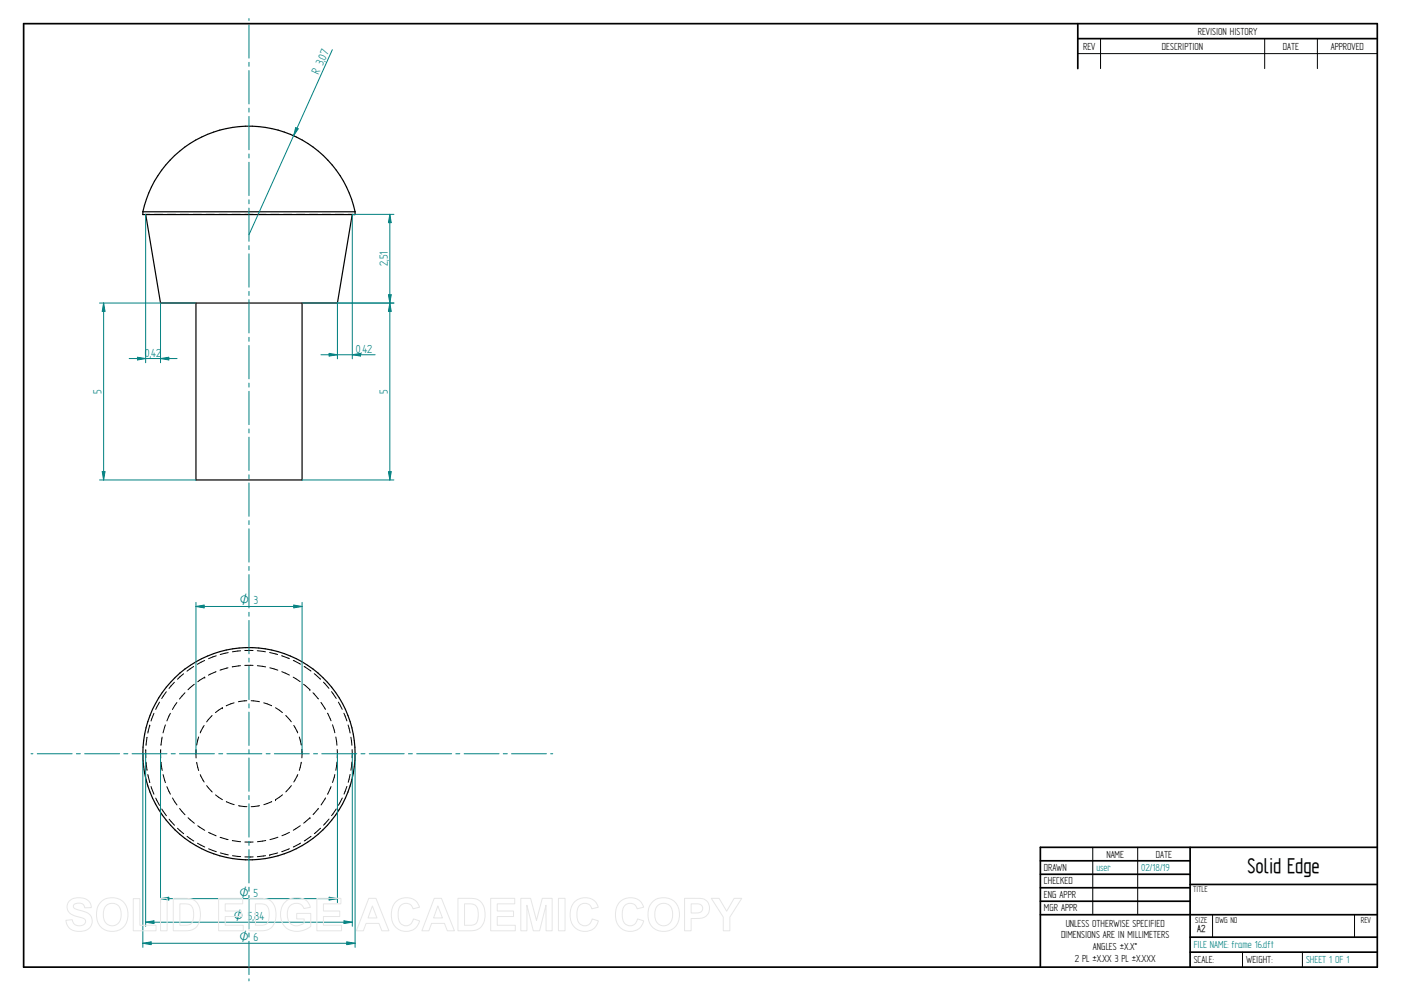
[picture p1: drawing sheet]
<svg xmlns="http://www.w3.org/2000/svg" width="594mm" height="420mm" viewBox="0 0 594 420" stroke-linecap="round" stroke-linejoin="round" font-family="sans-serif">
<g fill="none" stroke="#000" stroke-width=".72">
<path d="M10 10h574v400h-574zM457 10v19.1M457 16.4h127M504.6 359.2v50.8M584 359.2h-142.9v50.8M441.1 365h63.5M441.1 370.7h63.5M441.1 376.4h63.5M504.6 375h79.4M441.1 382.1h63.5M441.1 387.8h142.9M504.6 397.3h79.4"/>
<path d="M504.6 403.7h79.4"/>
</g>
<g fill="none" stroke="#000" stroke-width=".42">
<path d="M466.7 16.4v12.7M536.3 16.4v12.7M558.6 16.4v12.7M457 22.7h127M61 90.9l-.4 .1M61.8 90.9h1.7M61.8 90.9v.1M61.8 90.9h-.4M65.4 90.9h3.6M70.9 90.9h3.6M76.4 90.9h3.6M81.9 90.9h3.6"/>
<path d="M87.3 90.9h3.6M92.8 90.9h3.6M98.3 90.9h3.6M103.8 90.9h3.6M109.2 90.9h3.7M114.7 90.9h3.6M120.2 90.9h3.6M125.6 90.9h3.7M131.1 90.9h3.6M136.6 90.9h3.6M142.1 90.9h3.6M147.6 90.9h1.8"/>
<path d="M149.4 90.9l-.1 .1M149.4 90.9h.4M150.2 91h.4M91.7 278l-3.3 1.3M96.8 276.7l-3.4 .8M102 275.9l-3.5 .5M103.8 275.8h3.5M109.1 275.9l3.5 .5M114.3 276.6l3.4 .9M119.5 278l3.2 1.3M124.4 280l3 1.6M67.6 297.7l-1.6 3.1"/>
<path d="M70.5 293.3l-1.9 2.9M73.9 289.3l-2.2 2.6M75 297.9l-1.9 2.9M77.8 285.7l-2.5 2.3M78.4 293.7l-2.3 2.7M82.1 282.6l-2.8 2M82.4 290.1l-2.7 2.3M86.8 280l-3.1 1.6M86.8 287.1h.1M86.8 287.1l-2.9 2M91.6 284.8l-3.2 1.5M96.7 283.1l-3.4 1"/>
<path d="M99.3 298l-3.4 1.3M102 282.2l-3.5 .5M103.8 282.1h3.5M104.6 297.1l-3.5 .4M106.5 297.1l3.5 .4M109.1 282.2l3.5 .5M111.8 298l3.4 1.2M114.4 283.1l3.4 1M119.5 284.8l3.2 1.4M124.3 287.1l3 1.9M128.7 290.1l2.7 2.3M129 282.5l2.9 2"/>
<path d="M131.4 292.4h.1M132.7 293.7l2.3 2.6M133.3 285.6l2.6 2.4M136.1 297.8l1.9 3M137.2 289.2l2.3 2.6M140.6 293.2l2 2.9M143.5 297.7l1.6 3M61.8 317.8v3.5M62.4 312.6l-.5 3.4M63.5 307.5h.1M63.5 307.5l-.8 3.3M65.3 302.4l-1.3 3.3"/>
<path d="M68.2 317.8v3.6M68.7 312.5l-.5 3.5M70.1 307.3l-1 3.4M72.3 302.4l-1.5 3.2M83.1 317.8v3.6M84.2 312.5l-.8 3.4M86.6 307.6l-1.7 3.1M90 303.4l-2.4 2.7M94.3 300.1h.1M94.3 300.1l-3 2M116.8 300.1l3 2M121.2 303.4l2.3 2.6"/>
<path d="M124.6 307.6l1.6 3.1M126.9 312.5l.9 3.4M128 317.8v3.5M138.9 302.4l1.5 3.2M141 307.3l1 3.4M142.4 312.5l.5 3.5M143 317.8v3.5M145.8 302.4l1.3 3.2M147.6 307.4l.9 3.4M148.8 312.5l.4 3.5M149.3 317.8v3.5M61.9 323.1l.5 3.5"/>
<path d="M62.7 328.4l.8 3.4M64 333.5l1.3 3.2M66 338.4l1.6 3.1M68.3 323.2l.5 3.4M69.2 328.4l.9 3.4M70.8 333.5l1.5 3.2M73.1 338.3l2 3M83.4 323.2l.8 3.5M84.9 328.4l1.7 3.2M87.6 333.1l2.4 2.7M91.4 337l2.9 2M96 339.9l3.3 1.3"/>
<path d="M115.2 339.9l-3.3 1.3M116.8 339h.1M119.8 337l-3 2M123.6 333.1l-2.4 2.6M126.3 328.4l-1.7 3.2M127.8 323.2l-.9 3.4M138 338.3l-1.9 3M139 336.6l-.1 .1M140.4 333.5l-1.4 3.1M142 328.4l-1 3.4M142.9 323.1l-.5 3.5M145.2 338.3l-1.7 3.1"/>
<path d="M147.1 333.4l-1.2 3.3M148.5 328.3l-.8 3.4M149.2 323.1l-.4 3.5M68.6 343l2 2.9M71.7 347.3l2.3 2.6M75.3 351.2l2.6 2.3M76.2 342.8l2.2 2.6M79.3 354.6l2.9 2M79.7 346.7l2.7 2.3M83.7 357.5l3.1 1.6M83.9 350.1l2.9 1.9M88.4 352.9l3.2 1.5"/>
<path d="M88.5 359.9l3.2 1.2M93.3 355l3.4 1M98.5 356.4l3.5 .5M101.1 341.6l3.6 .4M103.8 357h3.6M110.1 341.6l-3.6 .4M112.7 356.4l-3.5 .5M117.8 355l-3.3 1M122.7 359.8l-3.2 1.3M122.8 352.9l-3.3 1.4M127.3 350.1l-2.9 1.9M127.5 357.5l-3.1 1.6"/>
<path d="M131.4 346.8l-2.6 2.2M131.4 346.7h.1M131.9 354.6l-2.9 1.9M135 342.7l-2.2 2.7M135.9 351.2l-2.6 2.2M139.5 347.3l-2.3 2.5M142.6 343l-2 2.8M463.4 359.2v28.6M482.4 359.2v28.6M93.4 361.6l3.4 .9M98.6 362.8l3.5 .4M103.8 363.3h3.6"/>
<path d="M112.6 362.8l-3.5 .4M114.4 362.5h.1M117.8 361.6l-3.4 .9M514.2 387.9v9.4M574.4 387.9v9.4M526.9 403.7v6.3M552.3 403.7v6.3"/>
</g>
<g fill="none" stroke="#000" stroke-width=".51">
<path d="M60.6 89.8v1.2h90v-1.2M60.6 89.8h90M60.6 89.8a46 46 0 0 1 45-36.3 46 46 0 0 1 45 36.3M61.8 91l6.3 37.5h75l6.2-37.5M83.1 128.5v75h45v-75"/>
<circle cx="105.6" cy="319.6" r="45"/>
</g>
<path d="M60.6 319.6v82.1M150.6 319.6v82.1M60.6 399.9l3.5-.6v1.2z" fill="none" stroke="#008080" stroke-width=".42"/>
<path d="M60.6 399.9l3.5-.6v1.2z" fill="#008080"/>
<path d="M147.1 399.3l3.5 .6-3.5 .6z" fill="none" stroke="#008080" stroke-width=".42"/>
<path d="M147.1 399.3l3.5 .6-3.5 .6z" fill="#008080"/>
<path d="M61.8 319.6v73.1M149.4 319.6v73.1M60.6 399.9h90M61.8 391l3.5-.6v1.1z" fill="none" stroke="#008080" stroke-width=".42"/>
<path d="M61.8 391l3.5-.6v1.1z" fill="#008080"/>
<path d="M145.9 390.4l3.5 .6-3.5 .5z" fill="none" stroke="#008080" stroke-width=".42"/>
<path d="M145.9 390.4l3.5 .6-3.5 .5z" fill="#008080"/>
<path d="M68.1 319.6v63.1M143.1 319.6v63.1M61.8 391h87.6M68.1 381l3.5-.6v1.2z" fill="none" stroke="#008080" stroke-width=".42"/>
<path d="M68.1 381l3.5-.6v1.2z" fill="#008080"/>
<path d="M139.6 380.4l3.5 .6-3.5 .6z" fill="none" stroke="#008080" stroke-width=".42"/>
<path d="M139.6 380.4l3.5 .6-3.5 .6z" fill="#008080"/>
<path d="M83.1 255.4v64.2M124.6 256.5l3.5 .6-3.5 .6zM128.1 255.4v64.2M68.1 381h75" fill="none" stroke="#008080" stroke-width=".42"/>
<path d="M124.6 256.5l3.5 .6-3.5 .6z" fill="#008080"/>
<path d="M83.1 257.1l3.5-.6v1.2z" fill="none" stroke="#008080" stroke-width=".42"/>
<path d="M83.1 257.1l3.5-.6v1.2z" fill="#008080"/>
<path d="M128.1 128.5h38.9M164.7 200h1.2l-.6 3.5zM128.1 203.5h38.9M83.1 257.1h45" fill="none" stroke="#008080" stroke-width=".42"/>
<path d="M164.7 200h1.2l-.6 3.5z" fill="#008080"/>
<path d="M165.3 128.5l.6 3.5h-1.2z" fill="none" stroke="#008080" stroke-width=".42"/>
<path d="M165.3 128.5l.6 3.5h-1.2z" fill="#008080"/>
<path d="M42.2 128.5h40.9M43.9 128.5l.6 3.5h-1.2zM165.3 128.5v75M42.2 203.5h40.9" fill="none" stroke="#008080" stroke-width=".42"/>
<path d="M43.9 128.5l.6 3.5h-1.2z" fill="#008080"/>
<path d="M43.3 200h1.2l-.6 3.5z" fill="none" stroke="#008080" stroke-width=".42"/>
<path d="M43.3 200h1.2l-.6 3.5z" fill="#008080"/>
<path d="M149.4 90.9h17.6M43.9 128.5v75M143.1 128.5h23.9M164.7 125h1.2l-.6 3.5z" fill="none" stroke="#008080" stroke-width=".42"/>
<path d="M164.7 125h1.2l-.6 3.5z" fill="#008080"/>
<path d="M165.3 90.9l.6 3.5h-1.2z" fill="none" stroke="#008080" stroke-width=".42"/>
<path d="M165.3 90.9l.6 3.5h-1.2z" fill="#008080"/>
<path d="M149.4 90.9v61.2M165.3 90.9v37.6M143.1 128.5v23.6M139.6 149.8l3.5 .6-3.5 .6z" fill="none" stroke="#008080" stroke-width=".42"/>
<path d="M139.6 149.8l3.5 .6-3.5 .6z" fill="#008080"/>
<path d="M149.4 150.4l3.5-.6v1.2z" fill="none" stroke="#008080" stroke-width=".42"/>
<path d="M149.4 150.4l3.5-.6v1.2z" fill="#008080"/>
<path d="M61.8 90.9v62.9M68.1 128.5v25.3M58.3 151.5l3.5 .5-3.5 .6zM136.1 150.4h23" fill="none" stroke="#008080" stroke-width=".42"/>
<path d="M58.3 151.5l3.5 .5-3.5 .6z" fill="#008080"/>
<path d="M68.1 152l3.5-.5v1.1z" fill="none" stroke="#008080" stroke-width=".42"/>
<path d="M68.1 152l3.5-.5v1.1z" fill="#008080"/>
<path d="M140.9 21.1l-35.3 78.4M125.4 54.1l1 .5-1.9 2.9zM54.8 152h20.3" fill="none" stroke="#008080" stroke-width=".42"/>
<path d="M125.4 54.1l1 .5-1.9 2.9z" fill="#008080"/>
<g fill="none" stroke="#008080" stroke-width=".42">
<path d="M105.6 7.9v.8M105.6 10.5v14.1M105.6 26.4v1.7M105.6 29.9v14.2M105.6 45.8v1.7M105.6 49.4v14.1M105.6 65.3v1.7M105.6 68.8v14.1M105.6 84.7v1.7M105.6 88.2v14.1M105.6 104.1v1.7M105.6 107.6v14.2"/>
<path d="M105.6 123.6v1.7M105.6 127v14.2M105.6 143v1.7M105.6 146.5v14.1M105.6 162.4v1.7M105.6 165.9v14.1M105.6 181.9v1.7M105.6 185.3v14.2M105.6 201.3v1.7M105.6 204.8v14.1M105.6 220.7v1.7M105.6 224.2v14.1"/>
<path d="M105.6 240.2v1.7M105.6 243.6v14.2M105.6 259.6v1.7M105.6 263.1v14.1M105.6 279v1.7M105.6 282.5v14.1M105.6 298.4v1.7M13.2 319.6h.8M15.8 319.6h14.8M32.4 319.6h1.7M35.9 319.6h14.8M52.5 319.6h1.7"/>
<path d="M56 319.6h14.8M72.6 319.6h1.7M76.1 319.6h14.8M92.7 319.6h1.7M96.2 319.6h14.8M105.6 301.9v14.2M105.6 317.8v1.8M112.9 319.6h1.6M116.3 319.6h14.8M133 319.6h1.7M136.4 319.6h14.9M153.1 319.6h1.7"/>
<path d="M156.6 319.6h14.8M173.2 319.6h1.7M176.7 319.6h14.8M193.3 319.6h1.7M196.8 319.6h14.8M213.4 319.6h1.7M216.9 319.6h14.8M233.5 319.6h.9M105.6 321.4v14.1M105.6 337.3v1.7M105.6 340.8v14.1M105.6 356.7v1.7"/>
<path d="M105.6 360.2v14.2M105.6 376.1v1.8M105.6 379.6v14.2M105.6 395.6v1.7M105.6 399.1v14.1M105.6 415v.9"/>
</g>
<g fill="none" stroke="#e6e6e6" stroke-width=".42">
<path d="M29.6 381.8a6.5 6.5 0 0 1 8.5 .8l.6 2.2-2.8 .1a2.7 2.7 0 0 0-2.1-2 2.7 2.7 0 0 0-2.7 1.1 1.87 1.87 0 0 0 2.2 1.8l1.4 .4a4.4 4.4 0 0 1 4 6.2 6.4 6.4 0 0 1-9.1 1.3l-1.2-1.8-.5-1.7 2.7-.3a2.94 2.94 0 0 0 2.6 2.6 2.94 2.94 0 0 0 3.1-1.9 2.67 2.67 0 0 0-2.9-1.8 4.9 4.9 0 0 1-5-4.3l.4-1.6zM42.8 382.4a6.9 6.9 0 0 1 8.3-.8 6.9 6.9 0 0 1 3 7.7 6.7 6.7 0 0 1-8 5.5 6.7 6.7 0 0 1-5.1-8.3 6.1 6.1 0 0 1 1.8-4.1zM44.8 384.2a3.9 3.9 0 0 1 4.6-.8 3.9 3.9 0 0 1 2 4.3 3.8 3.8 0 0 1-1.9 4.3 3.8 3.8 0 0 1-4.6-.7 6.6 6.6 0 0 1-.1-7.1zM56.5 381h2.8v11.3h6.9v2.3h-9.7zM68.1 380.9h2.8v13.7h-2.8zM73.5 380.9h5a5.9 5.9 0 0 1 6.5 7 5.9 5.9 0 0 1-6.3 6.7h-5.2zM76.3 383.2h1.8a3.4 3.4 0 0 1 4 3.9v1.2a3.2 3.2 0 0 1-3.8 4h-2zM92.7 380.9h10.2v2.3h-7.4v3h6.9v2.4h-6.9v3.7h7.7v2.3h-10.5zM105.5 380.9h5.1a5.9 5.9 0 0 1 6.4 7 5.9 5.9 0 0 1-6.3 6.7h-5.2zM108.3 383.2h1.9a3.4 3.4 0 0 1 4 3.9v1.2a3.2 3.2 0 0 1-3.8 4h-2.1zM120.9 382.4a7.3 7.3 0 0 1 9.7 .1l1 2.2-2.7 .5a3.7 3.7 0 0 0-4.6-2 3.7 3.7 0 0 0-2.5 4.4 4.2 4.2 0 0 0 2.2 4.5 4.2 4.2 0 0 0 5-.8v-1.7h-3.2v-2.3h6v5.4a8.1 8.1 0 0 1-11.8-.8 8.3 8.3 0 0 1 .9-9.5zM134.4 380.9h10.2v2.3h-7.4v3h6.9v2.4h-6.9v3.7h7.6v2.3h-10.4z"/>
<path d="M156.4 380.9h3l5.5 13.7h-3l-1.2-3.1h-5.5l-1.1 3.1h-3zM157.9 384.1l1.9 5.1h-3.7zM167.7 382.5a6 6 0 0 1 10.2 2.1l-2.8 .7a3.2 3.2 0 0 0-3.9-2.2 3.2 3.2 0 0 0-2.4 3.8 4.6 4.6 0 0 0 2.5 5.5 3.2 3.2 0 0 0 4-2.8l2.6 .8a6.1 6.1 0 0 1-7.2 4.3 6.1 6.1 0 0 1-4.8-6.8 7.7 7.7 0 0 1 1.8-5.4zM184.1 380.9h3.1l5.5 13.7h-3l-1.2-3.1h-5.5l-1.1 3.1h-3zM185.7 384.1l1.9 5.1h-3.8zM194.2 380.9h5a5.9 5.9 0 0 1 6.5 7 5.9 5.9 0 0 1-6.3 6.7h-5.2zM197 383.2h1.8a3.4 3.4 0 0 1 4 3.9v1.2a3.2 3.2 0 0 1-3.8 4h-2zM208.1 380.9h10.2v2.3h-7.4v3h6.9v2.4h-6.9v3.7h7.6v2.3h-10.4zM220.8 380.9h4.2l2.5 9.3 2.4-9.3h4.2v13.7h-2.5l-.1-10.8-2.7 10.8h-2.7l-2.7-10.8v10.8h-2.6zM236.8 380.9h2.8v13.7h-2.8zM243.5 382.5a6 6 0 0 1 10.2 2.1l-2.8 .7a3.2 3.2 0 0 0-3.8-2.2 3.2 3.2 0 0 0-2.4 3.8 4.6 4.6 0 0 0 2.4 5.5 3.2 3.2 0 0 0 4-2.8l2.6 .8a6.1 6.1 0 0 1-7.2 4.3 6.1 6.1 0 0 1-4.7-6.8 7.7 7.7 0 0 1 1.7-5.4zM262.7 382.5a6 6 0 0 1 10.2 2.1l-2.7 .7a3.2 3.2 0 0 0-3.9-2.2 3.2 3.2 0 0 0-2.4 3.8 4.6 4.6 0 0 0 2.4 5.5 3.2 3.2 0 0 0 4-2.8l2.7 .8a6.1 6.1 0 0 1-7.2 4.3 6.1 6.1 0 0 1-4.8-6.8 7.7 7.7 0 0 1 1.7-5.4z"/>
<path d="M276.7 382.4a6.9 6.9 0 0 1 8.3-.8 6.9 6.9 0 0 1 3 7.7 6.7 6.7 0 0 1-8.1 5.5 6.7 6.7 0 0 1-5.1-8.3 6.1 6.1 0 0 1 1.9-4.1zM278.7 384.2a3.9 3.9 0 0 1 4.6-.8 3.9 3.9 0 0 1 1.9 4.3 3.8 3.8 0 0 1-1.8 4.3 3.8 3.8 0 0 1-4.7-.7 6.6 6.6 0 0 1 0-7.1zM290.3 380.9h5.2a4.4 4.4 0 0 1 5.4 4.3 4.4 4.4 0 0 1-5.4 4.2h-2.4v5.2h-2.8zM293.1 383.2h1.8a2.1 2.1 0 0 1 2.6 .6 2.1 2.1 0 0 1 0 2.6 3.4 3.4 0 0 1-2.9 .7h-1.5zM301.6 380.9h3.3l3.2 5.4 3.2-5.4h3.2l-5 7.9v5.8h-2.8v-5.8z"/>
</g>
<text font-size="10.1" x="529" y="370.2">Solid Edge</text>
<g font-size="5.6" fill="#008080">
<text x="137.9" y="25.7" transform="rotate(-66 137.9 25.7)">07</text>
<text x="135.1" y="31.8" transform="rotate(-66 135.1 31.8)">R 3,</text>
<text x="164.4" y="112.8" transform="rotate(-90 164.4 112.8)">2,51</text>
<text x="151" y="149.5">0,42</text>
<text x="61.5" y="151.2">0,42</text>
<text x="43" y="167" transform="rotate(-90 43 167)">5</text>
<text x="164.4" y="167" transform="rotate(-90 164.4 167)">5</text>
<text x="107.6" y="256.2">3</text>
<text x="107.6" y="380.1">5</text>
</g>
<g font-size="5.4" fill="#008080">
<text x="101.7" y="256.2">O</text>
<text x="101.6" y="380.1">O</text>
<text x="99.1" y="390.1">O 5,84</text>
<text x="101.5" y="399">O 6</text>
</g>
<g font-size="4.9">
<text x="507.9" y="14.7">REVISION HISTORY</text>
<text x="459.3" y="21">REV</text>
<text x="492.7" y="21">DESCRIPTION</text>
<text x="544" y="21">DATE</text>
<text x="564.3" y="21">APPROVED</text>
<text x="469.1" y="363.6">NAME</text>
<text x="490.1" y="363.6">DATE</text>
<text x="442.7" y="369.3">DRAWN</text>
<text x="442.7" y="375">CHECKED</text>
<text x="442.7" y="380.7">ENG APPR</text>
<text x="442.7" y="386.4">MGR APPR</text>
<text x="451.9" y="392.9">UNLESS OTHERWISE SPECIFIED</text>
<text x="449.9" y="397.9">DIMENSIONS ARE IN MILLIMETERS</text>
<text x="455.7" y="407.8">2 PL ±X.XX 3 PL ±X.XXX</text>
<text x="463.5" y="402.9">ANGLES ±X.X°</text>
<text x="506.2" y="408.3">SCALE:</text>
<text x="528.4" y="408.3">WEIGHT:</text>
</g>
<g font-size="4.9" fill="#008080">
<text x="464.9" y="369.3">user</text>
<text x="483.9" y="369.3">02/18/19</text>
<text x="506.2" y="402">FILE NAME: frame 16.dft</text>
<text x="553.8" y="408.4">SHEET 1 OF 1</text>
</g>
<text font-size="4.8" x="507.7" y="395.3">A2</text>
<g font-size="4.1">
<text x="505.9" y="378.3">TITLE</text>
<text x="506.9" y="391.1">SIZE</text>
<text x="515.4" y="391.1">DWG NO</text>
<text x="577" y="391.1">REV</text>
</g>
</svg>
